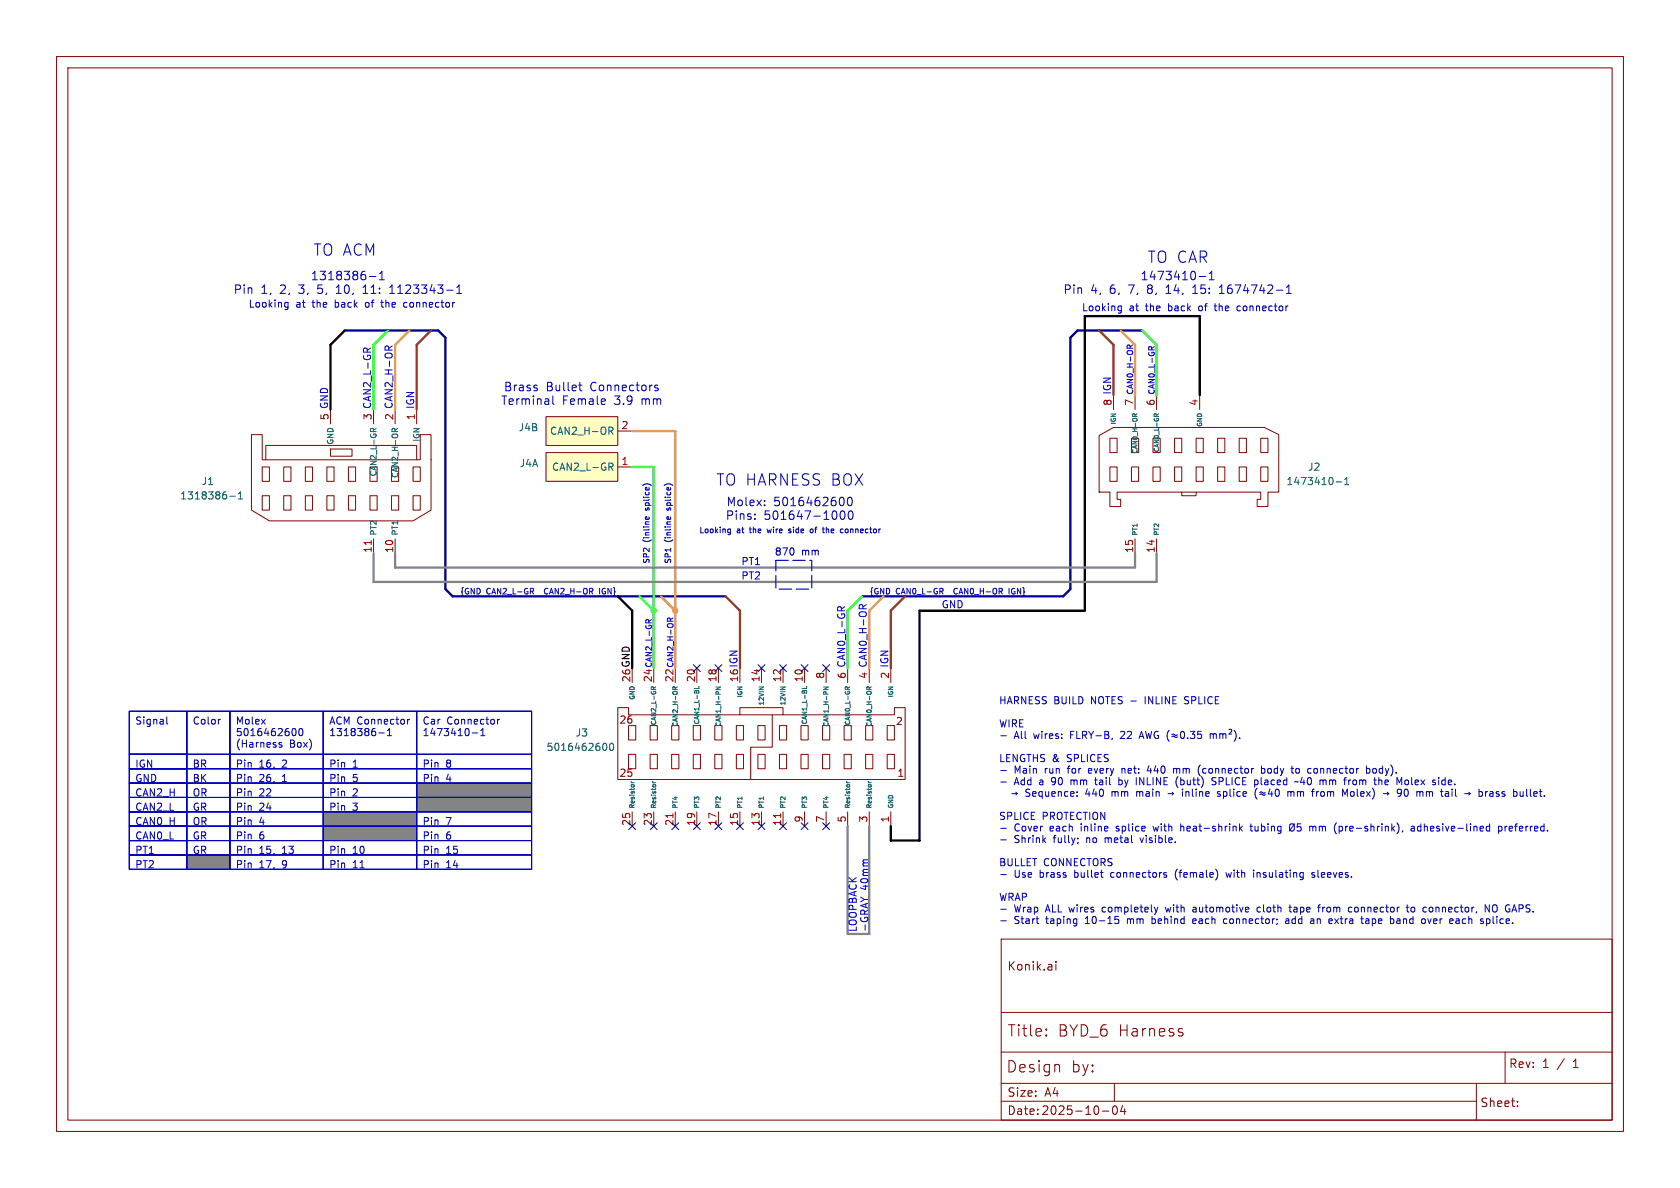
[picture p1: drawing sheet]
<svg xmlns="http://www.w3.org/2000/svg" width="297mm" height="210mm" viewBox="0 0 297 210" stroke-linecap="round" stroke-linejoin="round" font-family="sans-serif">
<g fill="none" stroke="#840000" stroke-width=".18">
<path d="M10 10h277v190h-277zM12 12h273v186h-273zM177 179h108M177 166h108v32h-108zM186.7 170v.1M186.7 170.5v1M177 191.5h108M177 186h108M177 194.7h84M185 183h.1l-.1 .1M185 183h-.1l.1 .1M185 181.9v.2"/>
<path d="M185 183v.1M185 181.9l.1 .1-.1 .1M185 181.9l-.1 .1 .1 .1M187.2 188.3l.1 1.2M194.9 196.4h1.1M196.8 195.6l.2-.1a.81 .81 0 0 1 .6 .6 .81 .81 0 0 1-.3 .8l-.1 .1a.81 .81 0 0 1-.4-1.4zM197 191.5v3.2M198.5 195.4l-.4 1.1h.9M198.8 196v1M208.9 182.5l.2 .3v.2l-.2 .1M208.9 181.8l.2 .1M261 191.5v6.5"/>
<path d="M266.1 186v5.5M268.3 195.5v.1M268.3 194.7v.1"/>
</g>
<g fill="#848484">
<path d="M73.7 138.4h20.3v2.6h-20.3z"/>
<path d="M73.7 141h20.3v2.5h-20.3z"/>
<path d="M57.1 143.5h16.6v2.6h-16.6z"/>
<path d="M57.1 146.1h16.6v2.5h-16.6z"/>
<path d="M33 151.1h7.6v2.6h-7.6z"/>
</g>
<g fill="none" stroke="#840000" stroke-width=".18">
<path d="M44.4 76.8h2v4.5h.6v-2.6h26.7v2.6h.6v-4.5h1.9v13.4l-3.2 1.9h-25.4l-3.2-1.9zM58.4 79.4h3.8v1.2h-3.8zM58.4 72.4v2.5M66 72.4v2.5M73.7 72.4v2.5M194.3 77l2.5-1.4h26.7l2.6 1.2v10.2h-1.9v2.5h-2v-1.2h.7v-1.3h-11.4v.6h-2.6v-.6h-11.4v1.3h.6v1.2h-1.9v-2.5h-1.9zM196.2 77.5h1.3v2.5h-1.3zM196.8 69.9v2.5M200 77.5h1.3v2.5h-1.3zM200.7 69.9v2.5M203.8 77.5h1.3v2.5h-1.3zM204.5 69.9v2.5"/>
<path d="M207.6 77.5h1.3v2.5h-1.3zM211.5 77.5h1.2v2.5h-1.2zM212.1 69.9v2.5M215.3 77.5h1.2v2.5h-1.2zM219.1 77.5h1.2v2.5h-1.2zM222.9 77.5h1.3v2.5h-1.3zM46.4 82.6h1.2v2.5h-1.2zM46.4 87.6h1.2v2.6h-1.2zM47 81.3h26.7M50.2 82.6h1.2v2.5h-1.2zM50.2 87.6h1.2v2.6h-1.2zM54 82.6h1.2v2.5h-1.2z"/>
<path d="M54 87.6h1.2v2.6h-1.2zM57.8 82.6h1.3v2.5h-1.3zM57.8 87.6h1.3v2.6h-1.3zM61.6 82.6h1.3v2.5h-1.3zM61.6 87.6h1.3v2.6h-1.3zM65.4 82.6h1.3v2.5h-1.3zM65.4 87.6h1.3v2.6h-1.3zM66 95.3v2.5M69.2 82.6h1.3v2.5h-1.3zM69.2 87.6h1.3v2.6h-1.3zM69.8 95.3v2.5M73 82.6h1.3v2.5h-1.3z"/>
<path d="M73 87.6h1.3v2.6h-1.3zM196.2 82.6h1.3v2.5h-1.3zM200 82.6h1.3v2.5h-1.3zM200.7 95.3v2.5M203.8 82.6h1.3v2.5h-1.3zM204.5 95.3v2.5M207.6 82.6h1.3v2.5h-1.3zM208.9 87h2.6M211.5 82.6h1.2v2.5h-1.2zM215.3 82.6h1.2v2.5h-1.2zM219.1 82.6h1.2v2.5h-1.2zM222.9 82.6h1.3v2.5h-1.3z"/>
<path d="M115.6 118.1v2.6M119.4 118.1v2.6M123.2 118.1v2.6M127 118.1v2.6M134.6 118.1v2.6M138.4 118.1v2.6M142.2 118.1v2.6M146 118.1v2.6M149.9 118.1v2.6M109.2 125.1h1.9v1.3h19.7v-1.3h7.6v1.3h19.7v-1.3h1.9v12.7h-50.8zM111.1 128.3h1.3v2.5h-1.3zM111.1 133.4h1.3v2.5h-1.3z"/>
<path d="M114.9 128.3h1.3v2.5h-1.3zM114.9 133.4h1.3v2.5h-1.3zM118.7 128.3h1.3v2.5h-1.3zM118.7 133.4h1.3v2.5h-1.3zM122.6 128.3h1.2v2.5h-1.2zM122.6 133.4h1.2v2.5h-1.2zM126.4 128.3h1.2v2.5h-1.2zM126.4 133.4h1.2v2.5h-1.2zM130.2 128.3h1.2v2.5h-1.2zM130.2 133.4h1.2v2.5h-1.2zM130.8 126.4h7.6M134 128.3h1.3v2.5h-1.3z"/>
<path d="M134 133.4h1.3v2.5h-1.3zM136.5 126.4v5.7h-3.8v5.7M137.8 128.3h1.3v2.5h-1.3zM137.8 133.4h1.3v2.5h-1.3zM141.6 128.3h1.3v2.5h-1.3zM141.6 133.4h1.3v2.5h-1.3zM145.4 128.3h1.3v2.5h-1.3zM145.4 133.4h1.3v2.5h-1.3zM149.2 128.3h1.3v2.5h-1.3zM149.2 133.4h1.3v2.5h-1.3zM153 128.3h1.3v2.5h-1.3zM153 133.4h1.3v2.5h-1.3z"/>
<path d="M156.8 128.3h1.3v2.5h-1.3zM156.8 133.4h1.3v2.5h-1.3zM111.8 143.5v2.6M115.6 143.5v2.6M119.4 143.5v2.6M123.2 143.5v2.6M127 143.5v2.6M130.8 143.5v2.6M134.6 143.5v2.6M138.4 143.5v2.6M142.2 143.5v2.6M146 143.5v2.6"/>
<path d="M149.9 143.5v2.6M153.7 143.5v2.6M157.5 143.5v2.6"/>
</g>
<g fill="none" stroke="#006464" stroke-width=".18">
<path d="M65.5 76.3v-.4l.2-.2 .3 .1v.5M66.5 75.7l-.5 .4M69.3 76.3v-.4l.2-.2 .3 .1v.5M70.3 75.7l-.5 .4M200.2 73.6v-.3l.2-.1h.2v.4M201 73.2l-.4 .2M204 73.6v-.3l.2-.1h.2l.1 .4M204.8 73.2l-.3 .2M40.6 87.7h1M42.1 88.2h.8M42.1 87.3l.4-.4v1.3M236.2 85.2h1"/>
<path d="M237.7 85.7h.7M237.7 84.8l.4-.4v1.3M106.9 131.4a.68 .68 0 0 1 .4 .6 .68 .68 0 0 1-.4 .7M107.9 131.5l.2-.1a.68 .68 0 0 1 .4 .6 .68 .68 0 0 1-.4 .7l-.2-.2-.1-.3zM111.6 138.4h.5M111.6 138.1l.1 .3M115.1 121.9v-.3l.2-.2 .2 .1 .1 .4M115.4 138.4h.5M115.4 138.1l.2 .3M115.9 121.4l-.3 .3M118.9 121.9v-.3l.2-.2 .2 .1 .1 .4M119.7 121.4l-.3 .3"/>
<path d="M123.6 121.3v.4h-.8M126.6 121.4h.8l-.8 .5h.8M134.2 121.4h.8l-.8 .5M138 121.4h.8l-.8 .5M142.6 121.3v.4h-.8M145.6 121.4h.8l-.8 .5h.8M149.4 121.9v-.3l.2-.2 .2 .1v.4M149.7 138.4h.5M149.7 138.1l.1 .3M150.2 121.4l-.4 .3M153.2 121.9v-.3l.2-.2 .2 .1 .1 .4M153.5 138.4h.5"/>
<path d="M153.5 138.1l.2 .3M154 121.4l-.3 .3"/>
</g>
<path d="M65.6 95.6v.7M119 143.8v.7M138 143.8v.7" fill="none" stroke="#a90000" stroke-width=".18"/>
<path d="M96.5 80h12.7v5.1h-12.7z" fill="#ffffc2"/>
<path d="M96.5 80h12.7v5.1h-12.7zM109.2 82.6h2.6" fill="none" stroke="#840000" stroke-width=".18"/>
<path d="M107.6 81.9h.5l.3 .2-.2 .4h-.6M107.9 82.5l.5 .6" fill="none" stroke="#006464" stroke-width=".18"/>
<path d="M96.5 73.7h12.7v5h-12.7z" fill="#ffffc2"/>
<path d="M96.5 73.7h12.7v5h-12.7zM109.2 76.2h2.6" fill="none" stroke="#840000" stroke-width=".18"/>
<path d="M107.6 75.5h.5l.3 .3-.2 .3-.6 .1M107.9 76.2l.5 .6" fill="none" stroke="#006464" stroke-width=".18"/>
<g fill="none" stroke="#00f" stroke-width=".18">
<path d="M64.3 62.3v-.5l.2-.3 .4 .1v.7M65.5 61.5l-.6 .4M68.1 61.9v-.5l.2-.2 .4 .1v.6M69.3 61.2l-.6 .4M199.3 61.6v-.4l.1-.2 .3 .1 .1 .5M200.3 61l-.5 .3M203.1 61.8v-.3l.2-.2 .2 .1 .1 .4M204.1 61.3l-.5 .3M94 104.5l.3 .5M94.2 104.1l.1 .1-.1 .3M96.3 104.1l-.1 .3 .1 .5M106 104v1"/>
<path d="M114.2 110.1v-.4l.2-.2 .2 .1 .1 .5M115.2 109.5l-.5 .4M118 109.8v-.4l.2-.2 .3 .1v.5M119 109.2l-.5 .4M148.1 108v-.5l.2-.3 .4 .2v.6M149.3 107.2l-.6 .5M151.9 107.6v-.5l.2-.2 .4 .1 .1 .6M153.2 106.9l-.6 .4M166.4 104.5l.3 .5M166.6 104.1l.1 .1-.1 .3M168.7 104.1l-.1 .3 .1 .5M178.4 104v1"/>
</g>
<g fill="none" stroke="#0000c2" stroke-width=".18">
<path d="M50.6 53.5h.3M50.9 53.5v1l-.1 .2h-.3M50.9 54.2l-.3 .1M64.2 51.9h.8M64.3 50.7l-.1 .1M65.3 48.9h1.2M67.1 49.5h.9M67.1 48.4l.4-.4v1.5M67.3 53.5h.5M67.5 53l.1 1.2M68.9 51.9h.8M69.2 50.6l-.3 .2"/>
<path d="M71.8 53.5h-.3l-.1 .2v.5l.4 .1M79 51.3h1.1M80.7 51.9h.9M80.7 50.8l.5-.4v1.5M197.9 54.1l.3 .1M198.2 54.1v1l-.1 .2-.3 .1M198.2 54.9h-.3M210.9 51.9h.8M211 50.7l-.1 .1M212 48.9h1.1M213.8 49.5h.8M213.8 48.4l.4-.4v1.5"/>
<path d="M214.6 54.1h.5M214.8 53.7l.1 1.2M215.6 51.9h.8M215.9 50.6l-.3 .2M219.2 54.1l-.4 .1-.1 .1v.5l.5 .1M225.6 51.3h1.2M227.4 51.9h.9M227.4 50.8l.5-.4v1.5M94.9 68.6v.4M97.7 70v1.3l.2 .2M102.3 68.1h.6M102.5 67.6v1.3l.4 .2"/>
<path d="M106.9 70.6l.1 .3-.7 .1M115.7 68.4l.7 .4-.2 .3-.5-.1M116.3 68.1h-.4l-.2 .2M113.9 85.6l.4-.1 .5 .1M114.1 91.8v-.3l.2-.2 .1 .5M114.7 91.4v.4M117.7 85.6l.4-.1 .6 .1M117.9 91.8v-.3l.2-.2 .1 .5M118.5 91.4v.4M128.7 94.1h.4M128.7 93.6h.4M129.1 93.5v.8l-.3 .2"/>
<path d="M133.4 91.7v.1M133.4 90.9v.1M135.2 89.3v.1M135.2 88.5v.1M135.6 93.5l.2 .7M139.4 94.1l.3 .1M139.7 93.5l-.3 .2 .1 .1 .2 .1M143.3 93.6l.1-.1 .3 .1v.5h-.4zM146.1 93.2v1M146.2 93.5l-.1 .1M148.9 90.3a.81 .81 0 0 1 .6 .6 .81 .81 0 0 1-.3 .8l-.2 .1a.81 .81 0 0 1-.3-1.3M148.9 87.9a.94 .94 0 0 1 0 1.5"/>
<path d="M149.7 93.5l-.3 .2 .1 .4 .2 .1M150 88l.2-.1a.81 .81 0 0 1 .5 .6 .81 .81 0 0 1-.2 .8l-.2 .1a.81 .81 0 0 1-.3-1.4zM150.1 90.5l.2-.2a.81 .81 0 0 1 .6 .6 .81 .81 0 0 1-.3 .8l-.1 .1a.81 .81 0 0 1-.4-1.3zM22.9 125.7h10.1v7.7h-10.1zM22.9 133.4h10.1v2.5h-10.1zM22.9 135.9h10.1v2.5h-10.1zM22.9 138.4h10.1v2.6h-10.1zM22.9 125.7h71.1v28h-71.1zM22.9 133.4h71.1M22.9 135.9h10.1M22.9 138.4h10.1M29.5 126.7v1.1l.2 .2"/>
<path d="M33 125.7h7.6v7.7h-7.6zM33 133.4h7.6v2.5h-7.6zM33 135.9h7.6v2.5h-7.6zM33 138.4h7.6v2.6h-7.6zM33 125.7v28M39 127.2h-.3M40.6 125.7h16.5v7.7h-16.5zM40.6 133.4h16.5v2.5h-16.5zM40.6 135.9h16.5v2.5h-16.5zM40.6 138.4h16.5v2.6h-16.5zM40.6 125.7v28M49.3 131.5l.6 .4-.2 .2-.4-.1"/>
<path d="M49.8 131.3l-.3-.1-.2 .2M51.9 128.8a.68 .68 0 0 1 .5 .6 .68 .68 0 0 1-.5 .6M52.9 128.9l.2-.1a.68 .68 0 0 1 .5 .6 .68 .68 0 0 1-.5 .6l-.2-.1-.1-.3zM57.1 125.7h16.6v7.7h-16.6zM57.1 133.4h16.6v2.5h-16.6zM57.1 135.9h16.6v2.5h-16.6zM57.1 138.4h16.6v2.6h-16.6zM57.1 125.7v28M67 129.6h.9M68.5 130h.7M68.7 129l-.2 .1M68.8 128.8v1.2"/>
<path d="M72.1 127.2v.8M72.4 127.2l-.3 .2M73.7 125.7h20.3v7.7h-20.3zM73.7 133.4h20.3v2.5h-20.3zM73.7 135.9h20.3v2.5h-20.3zM73.7 138.4h20.3v2.6h-20.3zM73.7 125.7v28M83.5 129.6h.9M85 130h.7M85.2 129l-.2 .1M85.4 128.8v1.2M88 127.2v.8"/>
<path d="M88.3 127.2l-.3 .2M176.9 130.1h1M176.9 136.2h1M176.9 138.2h1M193.7 137.5v1.2M196.6 139.9v.9M196.8 139.9l-.2 .1M197.8 137.5v1.2M197.8 138.7h.4M198.2 137.9h-.4M198.3 135.8v.9M198.5 135.8l-.2 .2"/>
<path d="M200.9 139.9v.9M201.3 139.9l-.4 .1M201.4 130.5l.4-1.2 .4 1.2M201.5 130.2h.6M202.5 129.3l.3 1.2 .3-.9 .2 .9 .3-1.2M203.1 135.4l-.3 .9h.8M204.8 129.3a.59 .59 0 0 0-.8 .6 .59 .59 0 0 0 .8 .6v-.5h-.2M206.7 129.1a1.46 1.46 0 0 0 0 1.9M207.2 130.2l.2-.1 .5 .3 .2-.2M207.2 129.9l.2-.1 .5 .2 .2-.1M207.5 135.8v.9M207.5 136l.3-.2 .2 .2"/>
<path d="M208 138.8l.3 .4M208.1 137.5l-.1 .1M208.8 129.4l.2-.1a.68 .68 0 0 1 .4 .6 .68 .68 0 0 1-.4 .6l-.2-.1-.1-.3zM209.4 124.4h.2M209.7 123.1l-.3 .3 .3 .4M210 130.4v.1M210.4 129.3h.8l-.4 .5 .4 .1v.5l-.2 .1-.6-.1M211.9 136.6l.2 .5M212.2 135.2l-.3 .6M212.4 129.3h-.6l-.1 .6 .2-.1h.4l.1 .2v.4l-.2 .1-.5-.1M213.9 129.8l.4-.1 .2 .2M213.9 129.7v.8"/>
<path d="M214.3 137.9l.6 .3 .1 .3-.3 .2h-.5M214.5 129.9l.2-.2 .3 .1v.7M214.5 129.9v.6M215.6 129.8l.4-.1 .2 .2M215.6 129.7v.8M215.7 140l-.3-.1-.2 .2 .1 .2 .4 .1v.3h-.5M216.2 129.9l.2-.2 .3 .1v.7M216.2 129.9v.6M217.3 129l.3-.1 .2 .2-.1 .2-.4 .5h.5M218.2 129.1a1.46 1.46 0 0 1 0 1.9M219.1 130.4v.1M222 139.6a1.47 1.47 0 0 0 .2 1.7"/>
<path d="M223 135.9l.4-.1 .2 .3-.1 .5h-.5M223 135.4v1.3M224.5 139.4l-.3 .9h.8M224.8 139.9v.9M225.4 140l.1 .5 .2 .3 .3-.1 .2-.7M227.7 139.9v.9M227.7 140h.1M228.2 140v.1M228.3 140l-.1 .1M228.7 140l.1 .8M229.1 138.1l.2 .1 .2-.1M229.5 135.8l-.3 .1-.1 .2v.5l.4 .1"/>
<path d="M230.2 137.4l-.3 .9h.8M232.7 135.8l-.3 .1-.1 .2v.5l.4 .1M233.1 139.9l-.2 .1M239.2 139.9l-.3 .1-.2 .2 .1 .5 .4 .1M239.4 137.9l-.2 .2v.4l.2 .2M241.6 135.9l.3-.1 .3 .3-.1 .5h-.5M241.6 135.4v1.3M243.2 135.9l-.3-.1-.2 .3v.5l.2 .1 .3-.1M244.2 137.9l.1 .8M244.9 137.9v.8M245.5 138.2l-.7 .1M248.9 137.9l.1 .2v.5l-.2 .1h-.3"/>
<path d="M252.2 140l.3-.1 .2 .2M252.9 139.9l-.2 .2M254.9 138.5l.2 .2h.4M255.5 137.9h-.4l-.2 .2M255.5 137.5v1.2M261.5 139.5v1.3M261.8 139.9l-.3 .1M269.9 139.5v1.1l.2 .2M270.5 139.5v1.1l.2 .2M22.9 141h10.1v2.5h-10.1zM22.9 143.5h10.1v2.6h-10.1zM22.9 146.1h10.1v2.5h-10.1z"/>
<path d="M22.9 148.6h10.1v2.5h-10.1zM22.9 151.1h10.1v2.6h-10.1zM22.9 141h10.1M22.9 143.5h10.1M22.9 146.1h10.1M22.9 148.6h10.1M22.9 151.1h10.1M33 141h7.6v2.5h-7.6zM33 143.5h7.6v2.6h-7.6zM33 146.1h7.6v2.5h-7.6zM33 148.6h7.6v2.5h-7.6zM33 151.1h7.6v2.6h-7.6z"/>
<path d="M40.6 141h16.5v2.5h-16.5zM40.6 143.5h16.5v2.6h-16.5zM40.6 146.1h16.5v2.5h-16.5zM40.6 148.6h16.5v2.5h-16.5zM40.6 151.1h16.5v2.6h-16.5zM57.1 141h16.6v2.5h-16.6zM57.1 143.5h16.6v2.6h-16.6zM57.1 146.1h16.6v2.5h-16.6zM57.1 148.6h16.6v2.5h-16.6zM57.1 151.1h16.6v2.6h-16.6zM73.7 141h20.3v2.5h-20.3zM73.7 143.5h20.3v2.6h-20.3z"/>
<path d="M73.7 146.1h20.3v2.5h-20.3zM73.7 148.6h20.3v2.5h-20.3zM73.7 151.1h20.3v2.6h-20.3zM152.2 158.6l.6 .4M176.9 146.4h1M176.9 148.5h1M176.9 154.6h1M190.5 148.2v.1M190.6 148.9l-.1 .2M194.5 154.2h.5M194.9 155.1h.1M201.5 148.1l.3 .9"/>
<path d="M203.8 146.1l.3 .8M205.9 154.2l.3 .1M205.9 154.7h.3l.1 .2-.2 .2h-.3M206.5 140.3h1M207.9 154l-.1 .5 .1 .7M208.7 145.6v1.3M209.1 146.1l-.4 .1M216.7 154.2l.3 .9 .2-.6M219.1 145.6v1.3M219.3 146.4l.3 .5M219.6 146.1l-.5 .4M221 146.1h.4"/>
<path d="M221.1 145.6v1.1l.3 .2M221.6 153.8v.1M221.6 154.2v.9M222.7 140.5l.3-.2 .4 .3 .3-.1M222.7 140.1l.3-.1 .4 .2 .3-.1M228 159.9v1.1l.3 .2M228 145.8l.3-.2a.43 .43 0 0 1 .5 .5v.4a.42 .42 0 0 1-.4 .4 .42 .42 0 0 1-.4-.4zM228.2 140.1v.7M228.9 145.6l-1 1.3M230 145.6h-.6l-.1 .6 .2-.1 .4 .1 .1 .2v.4l-.2 .1-.5-.1M231.5 146.2l.4-.1 .2 .1M231.5 146.1v.8"/>
<path d="M232.1 146.2v.7M232.4 154.3l-.3-.1-.2 .2 .1 .2 .4 .1v.3h-.5M232.6 146.1h-.3l-.2 .1M233.4 159.9l-.2 .1M236.3 145.5l-.2 .2M236.7 146.8l.4 .1M236.7 146.1v1.2M237.1 146.1h-.4M237.8 140.4l.4-.9v1.3M244.5 140.3h1M245.3 140l.2 .3M245.5 140.3l-.2 .2"/>
<path d="M248 146.8l-.1 .3M248.8 159.9v1.1l.3 .2M249.5 146.1h.5v.8M250 146.4h-.4l-.2 .2 .2 .3 .4-.1M250.8 146.1l-.2 .2v.4l.2 .2M252.7 140.1v.7M261.5 140.7l.3 .1M263.2 146.1h.2M263.3 159.9v1.3l-.7-1.3v1.3M263.4 145.6v1.3M263.4 146.8l-.2 .1M264.4 159.9a.43 .43 0 0 0-.6 .5v.4a.43 .43 0 0 0 .6 .4"/>
<path d="M264.9 146.1h.4l.2 .2-.1 .5h-.5M264.9 146.1v1.2M266.1 146.1v.8M266.4 146.1l-.3 .2M176.9 160.7h1M176.9 162.8h1M183.5 163.3h.1M197.3 162.5h-.2M197.6 162.5l.2 .2-.1 .4-.1 .2-.5-.1M203.7 162v1.3M203.7 163.2l.1 .1M204.1 160.4l.3 .8"/>
<path d="M204.4 161.2l-.1 .3M204.7 160.4l-.3 .8M206 160.4l.3 .8M211.3 162.4h-.3l-.1 .2v.6l.4 .1M211.3 160.4h-.4M211.3 160.7h-.3l-.1 .2v.3h.4M211.5 162.7l-.6 .1M216.9 162.5l-.4-.1-.2 .3 .1 .5h.5M222.8 160.4h-.3l-.3 .2 .1 .6h.5M227.3 162.5h.5l.1 .8M227.9 162.7l-.5 .1-.2 .2 .2 .3 .5-.1M227.9 160.4h.4"/>
<path d="M232.2 162.5l.1 .8M232.3 162.7l-.5 .1M232.3 163.2l-.5 .1M232.9 160.4h.5M233.8 160.4v.8M234 160.4l-.2 .2M236 162.4l.6 .9M236.6 162.4l-.6 .9M238.5 160.4h.5M238.5 161.2h.5M239.5 160.5v.6M241.5 162.5l.3-.1 .2 .2"/>
<path d="M242 162.7l-.4 .1-.2 .2 .2 .3 .4-.1M247 162.5h.4M247.4 162.8h-.3l-.2 .2 .1 .2 .4 .1M248.6 160.4h.5M250 160.5l-.3-.1-.3 .2 .2 .6h.3l.1-.1M252.4 162.4l.3 .9 .3-.9M253.2 160.4h-.3l-.3 .2 .1 .5 .2 .1h.3M257.5 162.4h.3l.2 .2v.7M258 162.7l-.5 .1M258 163.2l-.5 .1M262.9 162.4l.4 .1 .1 .2v.4l-.5 .2"/>
</g>
<path d="M61 58.4h16.5l1.2 1.3v44.4l1.3 1.3h48.3M201.9 58.4h-11.4l-1.3 1.3v44.4l-1.2 1.3h-35.6" fill="none" stroke="#000084" stroke-width=".41"/>
<path d="M76.2 58.4l-2.5 2.6v11.4M194.3 58.4l2.5 2.6v8.9M128.3 105.4l2.5 2.6v10.1M160 105.4l-2.5 2.6v10.1" fill="none" stroke="#804d00" stroke-width=".41"/>
<path d="M72.4 58.4l-2.6 2.6v11.4M198.1 58.4l2.6 2.6v8.9M111.8 76.2h7.6v41.9M116.8 105.4l2.6 2.6M156.2 105.4l-2.5 2.6v10.1" fill="none" stroke="#f90" stroke-width=".41"/>
<path d="M68.6 58.4l-2.6 2.6v11.4M201.9 58.4l2.6 2.6v8.9M111.8 82.6h3.8v35.5M113 105.4l2.6 2.6M152.4 105.4l-2.5 2.6v10.1" fill="none" stroke="#0f0" stroke-width=".41"/>
<path d="M61 58.4l-2.6 2.6v11.4M212.1 69.9v-14h-20.3v52.1h-29.2v40.6h-5.1v-2.5M109.2 105.4l2.6 2.6v10.1" fill="none" stroke="#000" stroke-width=".41"/>
<path d="M66 97.8v5.1h138.5v-5.1M69.8 97.8v2.5h130.9v-2.5M149.9 146.1v19h3.8v-19" fill="none" stroke="#848484" stroke-width=".41"/>
<g fill="none" stroke="#000084" stroke-width=".18">
<path d="M122.6 117.5l1.2 1.2M123.8 117.5l-1.2 1.2M126.4 117.5l1.2 1.2M127.6 117.5l-1.2 1.2M134 117.5l1.2 1.2M135.2 117.5l-1.2 1.2M137.8 117.5l1.2 1.2M139 117.5l-1.2 1.2M141.6 117.5l1.2 1.2M142.8 117.5l-1.2 1.2M145.4 117.5l1.3 1.2M146.7 117.5l-1.3 1.2"/>
<path d="M111.2 145.4l1.2 1.3M112.4 145.4l-1.2 1.3M115 145.4l1.2 1.3M116.2 145.4l-1.2 1.3M118.8 145.4l1.2 1.3M120 145.4l-1.2 1.3M122.6 145.4l1.2 1.3M123.8 145.4l-1.2 1.3M126.4 145.4l1.2 1.3M127.6 145.4l-1.2 1.3M130.2 145.4l1.2 1.3M131.4 145.4l-1.2 1.3"/>
<path d="M134 145.4l1.2 1.3M135.2 145.4l-1.2 1.3M137.8 145.4l1.2 1.3M139 145.4l-1.2 1.3M141.6 145.4l1.2 1.3M142.8 145.4l-1.2 1.3M145.4 145.4l1.3 1.3M146.7 145.4l-1.3 1.3"/>
</g>
<path d="M137.2 99.1h6.3v5h-6.3z" fill="none" stroke="#0000c2" stroke-width=".2" stroke-dasharray="2.2 .8"/>
<circle cx="115.6" cy="108" r=".46" fill="#0f0" stroke="#0f0" stroke-width=".18"/>
<circle cx="119.4" cy="108" r=".46" fill="#f90" stroke="#f90" stroke-width=".18"/>
<g font-size="2.8" fill="#0000c2">
<text x="55.4" y="45.4">TO ACM</text>
<text x="202.8" y="46.7">TO CAR</text>
<text x="126.6" y="86.1">TO HARNESS BOX</text>
</g>
<g font-size="2.8" fill="#840000">
<text x="178" y="183.5">Title:</text>
<text x="186.9" y="183.5">BYD_6 Harness</text>
<text x="177.8" y="189.8">Design</text>
<text x="189.3" y="189.8">by:</text>
</g>
<g font-size="2.1" fill="#0000c2">
<text x="41.2" y="52.2">Pin</text>
<text x="46.1" y="52.2">1,</text>
<text x="49.5" y="52.2">2,</text>
<text x="53" y="52.2">3,</text>
<text x="54.9" y="49.7">1318386-1</text>
<text x="56.4" y="52.2">5,</text>
<text x="59.9" y="52.2">10,</text>
<text x="64.7" y="52.2">11:</text>
<text x="69.6" y="52.2">1123343-1</text>
<text x="187.9" y="52.2">Pin</text>
<text x="192.8" y="52.2">4,</text>
<text x="196.2" y="52.2">6,</text>
<text x="199.7" y="52.2">7,</text>
<text x="201.6" y="49.7">1473410-1</text>
<text x="203.1" y="52.2">8,</text>
<text x="206.6" y="52.2">14,</text>
<text x="211.4" y="52.2">15:</text>
<text x="216.3" y="52.2">1674742-1</text>
<text x="88.5" y="71.8">Terminal</text>
<text x="89" y="69.4">Brass</text>
<text x="96.5" y="69.4">Bullet</text>
<text x="99.4" y="71.8">Female</text>
<text x="104.4" y="69.4">Connectors</text>
<text x="108.7" y="71.8">3.9</text>
<text x="113.5" y="71.8">mm</text>
<text x="128.4" y="89.7">Molex:</text>
<text x="136.7" y="89.7">5016462600</text>
<text x="128.2" y="92.1">Pins:</text>
<text x="135" y="92.1">501647-1000</text>
</g>
<g font-size="2.1" fill="#840000">
<text x="178" y="171.8">Konik.ai</text>
<text x="266.7" y="189">Rev:</text>
<text x="272.6" y="189">1</text>
<text x="275.4" y="189">/</text>
<text x="278.2" y="189">1</text>
<text x="178" y="197.3">Date: 2025-10-04</text>
<text x="178" y="194.1">Size:</text>
<text x="184.7" y="194.1">A4</text>
<text x="261.6" y="195.9">Sheet:</text>
</g>
<g font-size="1.8" fill="#0000c2">
<text x="43.9" y="54.6">Looking</text>
<text x="52.3" y="54.6">at</text>
<text x="55.3" y="54.6">the</text>
<text x="59.5" y="54.6">back</text>
<text x="65.1" y="54.6">of</text>
<text x="68.1" y="54.6">the</text>
<text x="72.2" y="54.6">connector</text>
<text x="191.2" y="55.2">Looking</text>
<text x="199.6" y="55.2">at</text>
<text x="202.7" y="55.2">the</text>
<text x="206.8" y="55.2">back</text>
<text x="212.4" y="55.2">of</text>
<text x="215.4" y="55.2">the</text>
<text x="219.6" y="55.2">connector</text>
<text x="136.9" y="98.4">870</text>
<text x="141.7" y="98.4">mm</text>
<text x="176.5" y="124.7">HARNESS BUILD</text>
<text x="193" y="124.7">NOTES -</text>
<text x="202.9" y="124.7">INLINE</text>
<text x="210.1" y="124.7">SPLICE</text>
<text x="23.8" y="128.4">Signal</text>
<text x="34" y="128.4">Color</text>
<text x="41.6" y="128.4">Molex</text>
<text x="41.6" y="130.5">5016462600</text>
<text x="58.1" y="128.4">ACM Connector</text>
<text x="58.1" y="130.5">1318386-1</text>
<text x="74.6" y="128.4">Car</text>
<text x="74.6" y="130.5">1473410-1</text>
<text x="79" y="128.4">Connector</text>
<text x="176.5" y="128.8">WIRE</text>
<text x="179.3" y="130.8">All</text>
<text x="182.9" y="130.8">wires:</text>
<text x="189.5" y="130.8">FLRY-B,</text>
<text x="198.6" y="130.8">22</text>
<text x="23.8" y="136">IGN</text>
<text x="34" y="136">BR</text>
<text x="41.6" y="132.5">(Harness</text>
<text x="41.6" y="136">Pin</text>
<text x="45.8" y="136">16,</text>
<text x="50" y="136">2</text>
<text x="51.2" y="132.5">Box)</text>
<text x="58.1" y="136">Pin</text>
<text x="62.3" y="136">1</text>
<text x="74.6" y="136">Pin</text>
<text x="78.8" y="136">8</text>
<text x="176.5" y="134.9">LENGTHS &amp;</text>
<text x="179.3" y="137">Main</text>
<text x="184.8" y="137">run</text>
<text x="188.7" y="134.9">SPLICES</text>
<text x="189.1" y="137">for</text>
<text x="192.9" y="137">every</text>
<text x="199" y="137">net:</text>
<text x="203.7" y="137">440</text>
<text x="208.5" y="137">mm</text>
<text x="213" y="137">(connector</text>
<text x="224.4" y="137">body</text>
<text x="230" y="137">to</text>
<text x="233.1" y="137">connector</text>
<text x="243.6" y="137">body).</text>
<text x="23.8" y="138.6">GND</text>
<text x="23.8" y="141.1">CAN2_H</text>
<text x="23.8" y="143.6">CAN2_L</text>
<text x="34" y="138.6">BK</text>
<text x="34" y="141.1">OR</text>
<text x="34" y="143.6">GR</text>
<text x="41.6" y="138.6">Pin</text>
<text x="41.6" y="141.1">Pin</text>
<text x="41.6" y="143.6">Pin</text>
<text x="45.8" y="138.6">26,</text>
<text x="45.8" y="141.1">22</text>
<text x="45.8" y="143.6">24</text>
<text x="50" y="138.6">1</text>
<text x="58.1" y="138.6">Pin</text>
<text x="58.1" y="141.1">Pin</text>
<text x="58.1" y="143.6">Pin</text>
<text x="62.3" y="138.6">5</text>
<text x="62.3" y="141.1">2</text>
<text x="62.3" y="143.6">3</text>
<text x="74.6" y="138.6">Pin</text>
<text x="78.8" y="138.6">4</text>
<text x="178.9" y="141.1">þÿ!’Sequence:</text>
<text x="179.3" y="139">Add</text>
<text x="183.8" y="139">a</text>
<text x="186.2" y="139">90</text>
<text x="189.7" y="139">mm</text>
<text x="192.4" y="141.1">440</text>
<text x="194.3" y="139">tail</text>
<text x="197.2" y="141.1">mm</text>
<text x="198.6" y="139">by</text>
<text x="201.8" y="141.1">main</text>
<text x="201.9" y="139">INLINE</text>
<text x="207.5" y="141.1">þÿ!’inline</text>
<text x="209.1" y="139">(butt)</text>
<text x="215.7" y="139">SPLICE</text>
<text x="216.7" y="141.1">splice</text>
<text x="223.4" y="139">placed</text>
<text x="229.5" y="141.1">mm</text>
<text x="230.9" y="139">~40</text>
<text x="234.1" y="141.1">from</text>
<text x="235.4" y="139">mm</text>
<text x="239.6" y="141.1">Molex)</text>
<text x="239.9" y="139">from</text>
<text x="245.5" y="139">the</text>
<text x="247" y="141.1">þÿ!’90</text>
<text x="249.6" y="139">Molex</text>
<text x="253.3" y="141.1">mm</text>
<text x="256.2" y="139">side.</text>
<text x="257.9" y="141.1">tail</text>
<text x="262.2" y="141.1">þÿ!’brass</text>
<text x="271.2" y="141.1">bullet.</text>
<text x="23.8" y="146.2">CAN0_H</text>
<text x="23.8" y="148.7">CAN0_L</text>
<text x="34" y="146.2">OR</text>
<text x="34" y="148.7">GR</text>
<text x="41.6" y="146.2">Pin</text>
<text x="41.6" y="148.7">Pin</text>
<text x="45.8" y="146.2">4</text>
<text x="45.8" y="148.7">6</text>
<text x="74.6" y="146.2">Pin</text>
<text x="74.6" y="148.7">Pin</text>
<text x="78.8" y="146.2">7</text>
<text x="78.8" y="148.7">6</text>
<text x="176.5" y="145.1">SPLICE</text>
<text x="179.3" y="147.2">Cover</text>
<text x="179.3" y="149.2">Shrink</text>
<text x="184.2" y="145.1">PROTECTION</text>
<text x="185.7" y="147.2">each</text>
<text x="186.4" y="149.2">fully;</text>
<text x="191.4" y="147.2">inline</text>
<text x="192.3" y="149.2">no</text>
<text x="195.8" y="149.2">metal</text>
<text x="197.8" y="147.2">splice</text>
<text x="202.3" y="149.2">visible.</text>
<text x="204.6" y="147.2">with</text>
<text x="209.6" y="147.2">heat-shrink</text>
<text x="222.2" y="147.2">tubing</text>
<text x="233" y="147.2">mm</text>
<text x="237.5" y="147.2">(pre-shrink),</text>
<text x="251.3" y="147.2">adhesive-lined</text>
<text x="267" y="147.2">preferred.</text>
<text x="23.8" y="151.3">PT1</text>
<text x="23.8" y="153.8">PT2</text>
<text x="34" y="151.3">GR</text>
<text x="41.6" y="151.3">Pin</text>
<text x="41.6" y="153.8">Pin</text>
<text x="45.8" y="151.3">15,</text>
<text x="45.8" y="153.8">17,</text>
<text x="50" y="151.3">13</text>
<text x="50" y="153.8">9</text>
<text x="58.1" y="151.3">Pin</text>
<text x="58.1" y="153.8">Pin</text>
<text x="62.3" y="151.3">10</text>
<text x="62.3" y="153.8">11</text>
<text x="74.6" y="151.3">Pin</text>
<text x="74.6" y="153.8">Pin</text>
<text x="78.8" y="151.3">15</text>
<text x="78.8" y="153.8">14</text>
<text x="176.5" y="153.3">BULLET</text>
<text x="179.3" y="155.4">Use</text>
<text x="183.9" y="155.4">brass</text>
<text x="184.5" y="153.3">CONNECTORS</text>
<text x="190.2" y="155.4">bullet</text>
<text x="196.8" y="155.4">connectors</text>
<text x="208.4" y="155.4">(female)</text>
<text x="217.7" y="155.4">with</text>
<text x="222.6" y="155.4">insulating</text>
<text x="233.2" y="155.4">sleeves.</text>
<text x="153.7" y="157.4" transform="rotate(-90 153.7 157.4)">40mm</text>
<text x="176.5" y="159.5">WRAP</text>
<text x="179.3" y="161.5">Wrap</text>
<text x="185" y="161.5">ALL wires</text>
<text x="195.3" y="161.5">completely</text>
<text x="206.8" y="161.5">with</text>
<text x="211.7" y="161.5">automotive</text>
<text x="223.3" y="161.5">cloth</text>
<text x="229.3" y="161.5">tape</text>
<text x="234.5" y="161.5">from</text>
<text x="240.1" y="161.5">connector</text>
<text x="250.6" y="161.5">to</text>
<text x="253.7" y="161.5">connector,</text>
<text x="264.8" y="161.5">NO GAPS.</text>
<text x="151.7" y="164.9" transform="rotate(-90 151.7 164.9)">LOOPBACK</text>
<text x="153.7" y="164.9" transform="rotate(-90 153.7 164.9)">-GRAY</text>
<text x="179.3" y="163.5">Start</text>
<text x="185" y="163.5">taping</text>
<text x="192.1" y="163.5">10-15</text>
<text x="199.7" y="163.5">mm</text>
<text x="204.3" y="163.5">behind</text>
<text x="211.7" y="163.5">each</text>
<text x="217.4" y="163.5">connector;</text>
<text x="228.5" y="163.5">add</text>
<text x="233.1" y="163.5">an</text>
<text x="236.6" y="163.5">extra</text>
<text x="242.6" y="163.5">tape</text>
<text x="247.8" y="163.5">band</text>
<text x="253.6" y="163.5">over</text>
<text x="258.8" y="163.5">each</text>
<text x="264.4" y="163.5">splice.</text>
</g>
<g font-size="1.8" fill="#00f">
<text x="196.6" y="71.8" transform="rotate(-90 196.6 71.8)">8 IGN</text>
<text x="58.2" y="74.4" transform="rotate(-90 58.2 74.4)">5 GND</text>
<text x="65.8" y="74.4" transform="rotate(-90 65.8 74.4)">3 CAN2_L-GR</text>
<text x="69.6" y="74.4" transform="rotate(-90 69.6 74.4)">2 CAN2_H-OR</text>
<text x="73.4" y="74.4" transform="rotate(-90 73.4 74.4)">1 IGN</text>
<text x="131" y="100">PT1</text>
<text x="131" y="102.5">PT2</text>
<text x="166.4" y="107.6">GND</text>
<text x="130.6" y="120.7" transform="rotate(-90 130.6 120.7)">16 IGN</text>
<text x="149.6" y="120.1" transform="rotate(-90 149.6 120.1)">6 CAN0_L-GR</text>
<text x="153.4" y="120.1" transform="rotate(-90 153.4 120.1)">4 CAN0_H-OR</text>
<text x="157.2" y="120.1" transform="rotate(-90 157.2 120.1)">2 IGN</text>
</g>
<g font-size="1.8" fill="#a90000">
<text x="200.4" y="71.8" transform="rotate(-90 200.4 71.8)">7</text>
<text x="204.2" y="71.8" transform="rotate(-90 204.2 71.8)">6</text>
<text x="211.8" y="71.8" transform="rotate(-90 211.8 71.8)">4</text>
<text x="109.8" y="75.9">2</text>
<text x="109.8" y="82.3">1</text>
<text x="65.8" y="97.8" transform="rotate(-90 65.8 97.8)">11</text>
<text x="69.6" y="97.8" transform="rotate(-90 69.6 97.8)">10</text>
<text x="200.4" y="97.8" transform="rotate(-90 200.4 97.8)">15</text>
<text x="204.2" y="97.8" transform="rotate(-90 204.2 97.8)">14</text>
<text x="115.3" y="120.7" transform="rotate(-90 115.3 120.7)">24</text>
<text x="119.1" y="120.7" transform="rotate(-90 119.1 120.7)">22</text>
<text x="122.9" y="120.7" transform="rotate(-90 122.9 120.7)">20</text>
<text x="126.7" y="120.7" transform="rotate(-90 126.7 120.7)">18</text>
<text x="134.4" y="120.7" transform="rotate(-90 134.4 120.7)">14</text>
<text x="138.2" y="120.7" transform="rotate(-90 138.2 120.7)">12</text>
<text x="142" y="120.7" transform="rotate(-90 142 120.7)">10</text>
<text x="145.8" y="120.1" transform="rotate(-90 145.8 120.1)">8</text>
<text x="111.5" y="146.1" transform="rotate(-90 111.5 146.1)">25</text>
<text x="115.3" y="146.1" transform="rotate(-90 115.3 146.1)">23</text>
<text x="119.1" y="146.1" transform="rotate(-90 119.1 146.1)">21</text>
<text x="122.9" y="146.1" transform="rotate(-90 122.9 146.1)">19</text>
<text x="126.7" y="146.1" transform="rotate(-90 126.7 146.1)">17</text>
<text x="130.6" y="146.1" transform="rotate(-90 130.6 146.1)">15</text>
<text x="134.4" y="146.1" transform="rotate(-90 134.4 146.1)">13</text>
<text x="138.2" y="146.1" transform="rotate(-90 138.2 146.1)">11</text>
<text x="142" y="145.5" transform="rotate(-90 142 145.5)">9</text>
<text x="145.8" y="145.5" transform="rotate(-90 145.8 145.5)">7</text>
<text x="149.6" y="145.5" transform="rotate(-90 149.6 145.5)">5</text>
<text x="153.4" y="145.5" transform="rotate(-90 153.4 145.5)">3</text>
<text x="157.2" y="145.5" transform="rotate(-90 157.2 145.5)">1</text>
</g>
<g font-size="1.8" fill="#006464">
<text x="91.6" y="76.4">J4B</text>
<text x="97.1" y="77.1">CAN2_H-OR</text>
<text x="91.8" y="82.8">J4A</text>
<text x="97.5" y="83.4">CAN2_L-GR</text>
<text x="231.1" y="83.4">J2</text>
<text x="31.8" y="88.5">1318386-1</text>
<text x="35.6" y="86">J1</text>
<text x="227.3" y="86">1473410-1</text>
<text x="101.7" y="130.4">J3</text>
<text x="96.5" y="132.9">5016462600</text>
</g>
<text font-size="1.8" x="111.5" y="120.7" transform="rotate(-90 111.5 120.7)">26 GND</text>
<g font-size="1.8" fill="#840000">
<text x="109.4" y="128.1">26</text>
<text x="158.3" y="128.4">2</text>
<text x="109.4" y="137.5">25</text>
<text x="158.6" y="137.5">1</text>
</g>
<g font-size="1.4" fill="#00f">
<text x="200.4" y="69.9" transform="rotate(-90 200.4 69.9)">CAN0_H-OR</text>
<text x="204.2" y="69.9" transform="rotate(-90 204.2 69.9)">CAN0_L-GR</text>
<text x="81.3" y="105.1">{GND</text>
<text x="86" y="105.1">CAN2_L-GR</text>
<text x="96.7" y="105.1">CAN2_H-OR</text>
<text x="106.7" y="105.1">IGN}</text>
<text x="153.7" y="105.1">{GND</text>
<text x="158.4" y="105.1">CAN0_L-GR</text>
<text x="169.1" y="105.1">CAN0_H-OR</text>
<text x="179.1" y="105.1">IGN}</text>
<text x="115.3" y="118.1" transform="rotate(-90 115.3 118.1)">CAN2_L-GR</text>
<text x="119.1" y="118.1" transform="rotate(-90 119.1 118.1)">CAN2_H-OR</text>
</g>
<g font-size="1.4" fill="#006464">
<text x="59.1" y="78.7" transform="rotate(-90 59.1 78.7)">GND</text>
<text x="74.4" y="78.2" transform="rotate(-90 74.4 78.2)">IGN</text>
<text x="66.8" y="84.4" transform="rotate(-90 66.8 84.4)">CAN2_L-GR</text>
<text x="70.6" y="84.6" transform="rotate(-90 70.6 84.6)">CAN2_H-OR</text>
<text x="66.8" y="94.7" transform="rotate(-90 66.8 94.7)">PT2</text>
<text x="70.6" y="94.7" transform="rotate(-90 70.6 94.7)">PT1</text>
</g>
<g font-size="1.4" fill="#0000c2">
<text x="115" y="95.8" transform="rotate(-90 115 95.8)">(inline</text>
<text x="115" y="90" transform="rotate(-90 115 90)">splice)</text>
<text x="118.8" y="95.8" transform="rotate(-90 118.8 95.8)">(inline</text>
<text x="118.8" y="90" transform="rotate(-90 118.8 90)">splice)</text>
<text x="123.5" y="94.5">Looking</text>
<text x="130.3" y="94.5">at</text>
<text x="132.8" y="94.5">the</text>
<text x="136.1" y="94.5">wire</text>
<text x="140.1" y="94.5">side</text>
<text x="144.2" y="94.5">of</text>
<text x="146.7" y="94.5">the</text>
<text x="150" y="94.5">connector</text>
<text x="115" y="99.8" transform="rotate(-90 115 99.8)">SP2</text>
<text x="118.8" y="99.8" transform="rotate(-90 118.8 99.8)">SP1</text>
</g>
<g font-size="1.1" fill="#006464">
<text x="197.5" y="75.2" transform="rotate(-90 197.5 75.2)">IGN</text>
<text x="212.7" y="75.6" transform="rotate(-90 212.7 75.6)">GND</text>
<text x="201.3" y="80.4" transform="rotate(-90 201.3 80.4)">CAN0_H-OR</text>
<text x="205.1" y="80.1" transform="rotate(-90 205.1 80.1)">CAN0_L-GR</text>
<text x="201.3" y="94.7" transform="rotate(-90 201.3 94.7)">PT1</text>
<text x="205.1" y="94.7" transform="rotate(-90 205.1 94.7)">PT2</text>
<text x="112.4" y="123.9" transform="rotate(-90 112.4 123.9)">GND</text>
<text x="131.4" y="123.5" transform="rotate(-90 131.4 123.5)">IGN</text>
<text x="135.2" y="124.9" transform="rotate(-90 135.2 124.9)">12VIN</text>
<text x="139.1" y="124.9" transform="rotate(-90 139.1 124.9)">12VIN</text>
<text x="158.1" y="123.5" transform="rotate(-90 158.1 123.5)">IGN</text>
<text x="116.2" y="128.4" transform="rotate(-90 116.2 128.4)">CAN2_L-GR</text>
<text x="120" y="128.6" transform="rotate(-90 120 128.6)">CAN2_H-OR</text>
<text x="123.8" y="128.2" transform="rotate(-90 123.8 128.2)">CAN1_L-BL</text>
<text x="127.6" y="128.6" transform="rotate(-90 127.6 128.6)">CAN1_H-PN</text>
<text x="142.9" y="128.2" transform="rotate(-90 142.9 128.2)">CAN1_L-BL</text>
<text x="146.7" y="128.6" transform="rotate(-90 146.7 128.6)">CAN1_H-PN</text>
<text x="150.5" y="128.4" transform="rotate(-90 150.5 128.4)">CAN0_L-GR</text>
<text x="154.3" y="128.6" transform="rotate(-90 154.3 128.6)">CAN0_H-OR</text>
<text x="112.4" y="143" transform="rotate(-90 112.4 143)">Resistor</text>
<text x="116.2" y="143" transform="rotate(-90 116.2 143)">Resistor</text>
<text x="120" y="143" transform="rotate(-90 120 143)">PT4</text>
<text x="123.8" y="143" transform="rotate(-90 123.8 143)">PT3</text>
<text x="127.6" y="143" transform="rotate(-90 127.6 143)">PT2</text>
<text x="131.4" y="143" transform="rotate(-90 131.4 143)">PT1</text>
<text x="135.2" y="143" transform="rotate(-90 135.2 143)">PT1</text>
<text x="139.1" y="143" transform="rotate(-90 139.1 143)">PT2</text>
<text x="142.9" y="143" transform="rotate(-90 142.9 143)">PT3</text>
<text x="146.7" y="143" transform="rotate(-90 146.7 143)">PT4</text>
<text x="150.5" y="143" transform="rotate(-90 150.5 143)">Resistor</text>
<text x="154.3" y="143" transform="rotate(-90 154.3 143)">Resistor</text>
<text x="158.1" y="143" transform="rotate(-90 158.1 143)">GND</text>
</g>
</svg>
